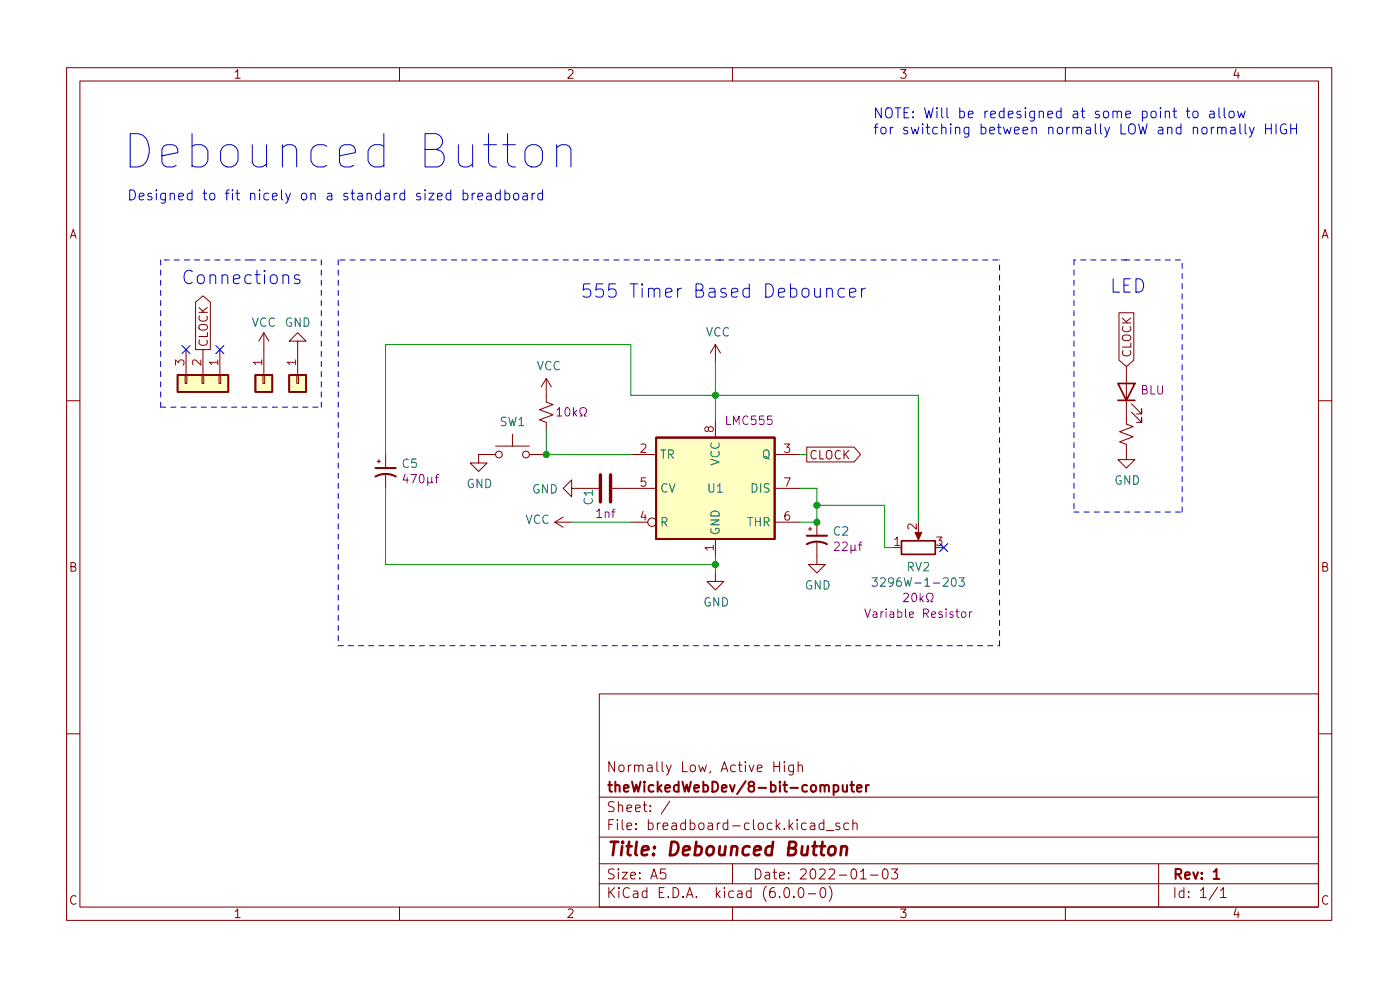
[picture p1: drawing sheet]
<svg xmlns="http://www.w3.org/2000/svg" width="210mm" height="148mm" viewBox="0 0 210 148" stroke-linecap="round" stroke-linejoin="round" font-family="sans-serif">
<g fill="none" stroke="#840000" stroke-width=".15">
<path d="M10 10.2h190v128h-190zM12 12.2h186v124h-186zM60 10.2v2M110 10.2v2M160 10.2v2M27.8 56.3h.3v1.3h-.3zM27.9 52.5v3.8M29.4 45.4l1.1-1 1.1 1v7.1h-2.2zM30.4 56.3h.2v1.3h-.2zM30.5 52.5v3.8M32.9 56.3h.2v1.3h-.2zM33 52.5v3.8"/>
<path d="M39.5 56.3h.3v1.3h-.3zM39.6 49.9l-.7 1.3M39.6 49.9v6.4M39.6 49.9l.8 1.3M44.6 56.3h.2v1.3h-.2zM44.7 51.2h1.3l-1.3-1.3-1.3 1.3h1.3v5.1M82 56.8v3.6l1.1 .3-2.1 .8 2.1 .8-2.1 .7 1 .4v1M82 56.8l-.7 1.3M82 56.8l.8 1.3M107.4 51.7v2.6M107.4 51.7l-.7 1.3M107.4 51.7l.8 1.3"/>
<path d="M168.1 47h2.2v7.1l-1.1 .9-1.1-.9zM169.2 55v8.7l1 .3-2.1 .8 2.1 .8-2.1 .7 1.1 .4v2.3h1.2l-1.2 1.3-1.3-1.3h1.3M10 60.2h2M56.6 69.2h.5M56.9 69v.5M57.9 68.2v2.1M57.9 71.3v2M74.4 68.2h-2.5v1.3h1.3l-1.3 1.3-1.3-1.3h1.3M74.4 67h5.1M77 65.2v1.8M79.5 68.2h2.5M83.3 78.4h2.6"/>
<path d="M83.3 78.4l1.3 .8M84.6 77.6l-1.3 .8M85.9 73.3v-1.3l-1.3 1.3 1.3 1.3v-1.3h4M91.9 73.3h6.7M94.7 68.2h3.9M94.7 78.4h2.6M107.4 63.2v2.5M116.3 68.2h3.8M116.3 78.4h3.8M116.3 73.3h3.8M121.2 67.1h7.1l.9 1.1-.9 1.1h-7.1zM121.4 79.4h.5"/>
<path d="M121.7 79.2v.5M122.7 78.4v2M137.9 79.7v1M169.9 61.9l1.5 1.5v-.8v.8h-.7M169.9 60.6l1.5 1.5v-.7v.7h-.7M198 60.2h2M107.4 86v1.3h1.3l-1.3 1.3-1.2-1.3h1.2M107.4 80.9v2.6M122.7 81.4v3.3h1.3l-1.3 1.3-1.3-1.3h1.3M10 110.2h2M90 104.2h108v32h-108zM90 119.7h108"/>
<path d="M116.2 114.3v1.5M116.2 115.1h.9M117.1 114.3v1.5M117.8 114.3v.2M117.8 114.8v1M119.2 114.8v1.3a.41 .41 0 0 1-.7 .2M119.2 114.9l-.5-.1-.3 .3v.5l.2 .2h.6M119.9 115a.37 .37 0 0 1 .6 .1v.7M119.9 114.3v1.5M198 110.2h2M60 136.2v2M90 132.7h108"/>
<path d="M90 129.7h108M90 125.7h108M99.9 130.4h-.7v.8l.2-.2 .5 .1 .1 .2-.1 .5-.2 .1h-.3l-.2-.1M100.6 120.3l-1.3 1.9M110 136.2v2M110 129.7v3M117.9 133.3l.3-.1a.94 .94 0 0 1 0 1.5h-.1a1 1 0 0 1-.2-1.4zM119.2 134.6v.1M120.1 133.3l.3-.1a.94 .94 0 0 1 0 1.5h-.2a1 1 0 0 1-.1-1.4zM121.4 134.2h1.1M121.7 123.6h.6l.1 .9M122.4 123.9l-.5 .1a.29 .29 0 0 0-.3 .3 .29 .29 0 0 0 .3 .2h.5"/>
<path d="M123.4 133.3l.3-.1a.94 .94 0 0 1 0 1.5h-.2a1 1 0 0 1-.1-1.4zM123.7 123.6l-.4-.1-.3 .3v.5l.2 .2h.5M123.7 123v1.5M124.1 124.7h1.1M124.5 133a1.72 1.72 0 0 1 0 2.3M126.1 123.6l-.4-.1-.2 .3 .1 .2 .5 .1v.4h-.6M127.4 123.6l-.4-.1-.3 .3v.5l.2 .2h.5M128.1 123.7a.37 .37 0 0 1 .6 .1v.7M128.1 123v1.5M129.2 131.9h.9M130.7 131.4h1.2M132.7 130.5l.3-.1a.94 .94 0 0 1 0 1.5h-.1a1 1 0 0 1-.2-1.4z"/>
<path d="M133.9 130.4h.9l-.5 .6a.41 .41 0 0 1 .5 .3v.4l-.1 .2h-.6l-.2-.1M160 136.2v2M174 129.7v6.5M182.9 133.2l-1.3 1.9M183.3 133.7l.4-.5v1.5M183.3 134.7h.9"/>
<circle cx="74.9" cy="68.2" r=".51"/>
<circle cx="79" cy="68.2" r=".51"/>
<circle cx="97.9" cy="78.4" r=".63"/>
</g>
<g fill="none" stroke="#840000" stroke-width=".3">
<path d="M56.4 70.3h3M56.4 71.5a3.2 3.2 0 0 1 3 0M121.2 80.4h3M121.2 81.7a3.2 3.2 0 0 1 3 0M125.2 117.9l.4-.1 .3 .3v.5l-.1 .2h-.6M126.6 117.8v1a.41 .41 0 0 0 .6-.1M127.2 117.8v1M127.7 117.8h.6M127.9 117.3v1.3l.1 .2h.3M128.7 118.3l.7-.1-.1-.3-.4-.1-.2 .3 .1 .7h.5M130.1 117.8v1M130.5 117.8l-.3 .1-.1 .2"/>
<path d="M182.3 130.9l.4-.5v1.5M182.3 131.9h.8"/>
</g>
<path d="M124.6 127.2a.52 .52 0 0 1 .5-.2 .52 .52 0 0 1 .4 .4l-.1 .6a.55 .55 0 0 1-.5 .4 .55 .55 0 0 1-.5-.4zM126.4 127.2a.49 .49 0 0 1 .8 .1l-.1 1.1M126.4 127l-.2 1.4" fill="none" stroke="#840000" stroke-width=".4"/>
<path d="M137.4 79.9h1l-.5 1.2z" fill="#840000" stroke="#840000" stroke-width=".15"/>
<path d="M26.7 56.3h7.6v2.5h-7.6zM38.4 56.3h2.5v2.5h-2.5zM43.4 56.3h2.6v2.5h-2.6zM167.9 57.6h2.5l-1.2 2.5zM98.6 65.7h17.7v15.2h-17.7zM167.9 60.1h2.5M135.4 81.2h5.1v2h-5.1z" fill="none" stroke="#840000" stroke-width=".25"/>
<path d="M131 86.7h.8l-.5 .5 .4 .1v.6l-.2 .1h-.4l-.1-.1M144 86.7h.8l-.4 .5 .4 .1v.6l-.2 .1h-.4l-.2-.1" fill="none" stroke="#006464" stroke-width=".15"/>
<g fill="none" stroke="#840084" stroke-width=".15">
<path d="M60.8 71.2l-.3 .9h.8M61.1 71.6v.9M61.7 71.2h.8l-.5 1.3M63.1 71.3l.2-.1a.69 .69 0 0 1 .5 .6 .69 .69 0 0 1-.3 .6l-.1 .1a.69 .69 0 0 1-.3-1.2zM64.2 71.6v1.3M64.8 72.3l.2 .2M64.8 71.6v.8l-.4 .1-.2-.2M65.4 71.6h.5M65.9 71.2l-.3 .2v1.1M83.6 61.6l.4-.4v1.3M83.6 62.5h.8M85 61.3l.2-.1a.69 .69 0 0 1 .5 .5 .69 .69 0 0 1-.3 .7l-.1 .1a.69 .69 0 0 1-.3-1.2z"/>
<path d="M86.1 61.2v1.3M86.2 62l.4 .5M86.6 61.6l-.5 .5M87.1 62.5h.3v-.3a.54 .54 0 0 1-.3-.7 .54 .54 0 0 1 .8-.3 .58 .58 0 0 1-.1 1v.3h.3M125.3 81.5l.5-.1 .2 .1v.2l-.7 1h.7M126.5 81.5l.5-.1 .2 .1v.2l-.7 1h.7M127.8 81.8v1.3M128.4 82.5l.2 .2M128.4 81.8l-.1 .8-.3 .1-.2-.2M128.9 81.8h.5M129.4 81.4l-.3 .2v1.1M129.9 91.4l.4 1.3 .4-1.3"/>
<path d="M135.7 89.2l.5-.1 .2 .1v.2l-.7 .9h.7M137 89.2l.2-.1a.68 .68 0 0 1 .5 .6 .68 .68 0 0 1-.5 .6l-.2-.1-.1-.4zM138.2 89.1v1.2M138.3 89.8l.4 .5M138.7 89.5l-.5 .5M139.2 90.3h.3v-.2a.54 .54 0 0 1-.3-.8 .54 .54 0 0 1 .7-.2 .58 .58 0 0 1-.1 1v.2h.3M144.5 92l.1-.2 .4 .2 .1 .4-.2 .2-.3 .1-.1-.1zM145.6 91.8v.9M146 91.8l-.3 .1-.1 .2"/>
</g>
<g fill="#ffffc2" stroke="#ffffc2" stroke-width=".15">
<path d="M98.6 65.7h17.7v15.2h-17.7z"/>
<path d="M38.4 56.3h2.5v2.5h-2.5z"/>
<path d="M43.4 56.3h2.6v2.5h-2.6z"/>
<path d="M26.7 56.3h7.6v2.5h-7.6z"/>
</g>
<path d="M90.2 71.3v4M91.7 71.3v4" fill="none" stroke="#840000" stroke-width=".51"/>
<g fill="none" stroke="#0000c2" stroke-width=".15">
<path d="M176.1 16.7h.6M176.4 16.2v1.3v.1l.3 .1M178.1 16.7h.6M178.4 16.2v1.3v.1l.3 .1M179.3 16.8a.41 .41 0 0 1 .6 .2v.4a.41 .41 0 0 1-.4 .3 .41 .41 0 0 1-.4-.3v-.4zM181.7 16.8h.6l.1 .9M182.4 17l-.5 .1a.29 .29 0 0 0-.3 .3 .29 .29 0 0 0 .3 .3l.5-.1M183.1 16.2v1.3l.2 .2M183.5 19.3l.2-.2 .4 .1v.9M183.9 16.2v1.3l.2 .2M184.7 16.8a.41 .41 0 0 1 .7 .2v.4a.41 .41 0 0 1-.4 .3 .41 .41 0 0 1-.4-.3v-.4zM184.9 19.2h.5l.1 .9"/>
<path d="M185.5 19.5h-.5a.29 .29 0 0 0-.2 .3 .29 .29 0 0 0 .2 .3l.5-.1M185.9 16.7l.2 1 .3-.7 .3 .7 .3-1M186.2 18.6v1.3l.2 .2M187 18.6v1.3l.2 .2M187.6 19.1l.4 1M188.4 19.1l-.5 1.4-.3 .1M190.1 18.6v1.5M190.1 19.3h.8M190.9 18.6v1.5M191.6 18.6v1.5M193.1 18.7a.69 .69 0 0 0-.8 .2 .69 .69 0 0 0 .1 .8 .52 .52 0 0 0 .8 .3v-.5h-.3M193.9 19.3h.8"/>
<path d="M193.9 18.6v1.5M194.7 18.6v1.5M69.6 29.1l.4-.1 .3 .3v.4l-.2 .2h-.5M69.6 28.5v1.5M70.9 29v1M71.3 29l-.2 .1-.2 .2M71.8 29.5l.7-.1-.1-.3-.4-.1-.2 .2v.7h.6M73.1 29.1h.6l.1 .9M73.8 29.4h-.5a.29 .29 0 0 0-.3 .3 .29 .29 0 0 0 .3 .3l.5-.1M75.1 29.1l-.4-.1-.3 .3v.4l.2 .2h.5M75.1 28.5v1.5M75.8 29.1l.5-.1 .3 .3v.4l-.2 .2h-.6"/>
<path d="M75.8 28.5v1.5M77.3 29.1a.41 .41 0 0 1 .6 .2v.4a.41 .41 0 0 1-.4 .3 .41 .41 0 0 1-.4-.3v-.4zM78.6 29.1h.5l.1 .9M79.1 22.2a1.36 1.36 0 0 1 1.3-.5 1.36 1.36 0 0 1 1.1 1v1.4a1.36 1.36 0 0 1-1.4 1 1.36 1.36 0 0 1-1.3-1v-1.4zM79.2 29.4h-.5a.29 .29 0 0 0-.2 .3 .29 .29 0 0 0 .2 .3l.5-.1M79.9 29v1M80.3 29l-.2 .1-.2 .2M81.5 29.1l-.4-.1-.3 .3v.4l.1 .2h.6M81.5 28.5v1.5M83.6 22.2a1.36 1.36 0 0 1 1.9-.2l.2 .4v2.7M83.6 21.7v3.4M45 41.3l-.5-.1-.3 .3 .1 .3 .7 .2 .1 .2-.1 .3-.2 .1-.6-.1"/>
<path d="M124.2 43.5a.5 .5 0 0 1 .8 .1v1M124.2 43.3v1.3M126.8 43.4l-.6-.1-.3 .4v.5l.2 .3 .1 .1 .6-.1M127.6 43.9l.9-.1-.1-.4-.5-.1-.3 .3v.7l.1 .2 .2 .1 .5-.1M129.4 43.3v1.3M130 43.3a.51 .51 0 0 0-.6 .4"/>
</g>
<g fill="none" stroke="#0000c2" stroke-width=".15" stroke-dasharray=".8 .8">
<path d="M24.1 39v22.1M37.6 39h10.7M37.6 39h-13.5M50.8 39v57.9M107.9 39h42.2M108.2 39h-57.4M161.3 39v37.9M168.9 39h8.6M169.2 39h-7.9M24.1 61.1h24.2M48.3 61.1v-22.1M161.3 76.9h16.2"/>
<path d="M177.5 76.9v-37.9M50.8 96.9h99.3M150.1 96.9v-57.9"/>
</g>
<path d="M107.4 54.3v8.9M57.9 73.3v11.4h49.5M57.9 68.2v-16.5h36.8v7.6h43.2v19.1M82 64.4v3.8h12.7M85.9 78.4h8.8M120.1 73.3h2.6v5.1h-2.6M120.1 68.2h1.1M122.7 75.9h10.1v6.3h1.3M107.4 83.5v2.5" fill="none" stroke="#009600" stroke-width=".15"/>
<path d="M27.3 51.9l1.2 1.2M28.5 51.9l-1.2 1.2M32.4 51.9l1.2 1.2M33.6 51.9l-1.2 1.2M141.1 81.6l1.2 1.2M142.3 81.6l-1.2 1.2" fill="none" stroke="#000084" stroke-width=".15"/>
<g fill="#009600" stroke="#009600" stroke-width=".15">
<circle cx="107.4" cy="59.3" r=".46"/>
<circle cx="122.7" cy="75.9" r=".46"/>
<circle cx="107.4" cy="84.7" r=".46"/>
<circle cx="82" cy="68.2" r=".46"/>
<circle cx="122.7" cy="78.4" r=".46"/>
</g>
<text font-size="7" fill="#0000c2" x="18.3" y="25.3">Debounced Button</text>
<g font-size="2.8" fill="#0000c2">
<text x="27.2" y="42.7">Connections</text>
<text x="87.1" y="44.7">555 Timer Based Debouncer</text>
<text x="166.6" y="43.9">LED</text>
</g>
<text font-size="2.8" fill="#840000" x="91" y="128.5">Title: Debounced Button</text>
<g font-size="2.1" fill="#0000c2">
<text x="131.1" y="17.8">NOTE: Will be redesigned at some point to allow</text>
<text x="131.1" y="20.2">for switching between normally LOW and normally HIGH</text>
<text x="19" y="30.1">Designed to fit nicely on a standard sized breadboard</text>
</g>
<g font-size="2.1" fill="#840000">
<text x="91" y="118.9">theWickedWebDev/8-bit-computer</text>
<text x="91" y="115.9">Normally Low, Active High</text>
<text x="91" y="124.6">File: breadboard-clock.kicad_sch</text>
<text x="91" y="121.9">Sheet: /</text>
<text x="91" y="134.8">KiCad E.D.A. kicad (6.0.0-0)</text>
<text x="91" y="132">Size: A5</text>
<text x="113" y="132">Date: 2022-01-03</text>
<text x="176" y="132">Rev: 1</text>
<text x="176" y="134.8">Id: 1/1</text>
</g>
<g font-size="1.8" fill="#840000">
<text x="35" y="11.8">1</text>
<text x="85" y="11.8">2</text>
<text x="135" y="11.8">3</text>
<text x="185" y="11.8">4</text>
<text x="10.3" y="35.8">A</text>
<text x="198.4" y="35.8">A</text>
<text x="31.2" y="52.2" transform="rotate(-90 31.2 52.2)">CLOCK</text>
<text x="169.9" y="53.8" transform="rotate(-90 169.9 53.8)">CLOCK</text>
<text x="121.5" y="69">CLOCK</text>
<text x="10.3" y="85.8">B</text>
<text x="198.4" y="85.8">B</text>
<text x="10.3" y="135.8">C</text>
<text x="35" y="137.8">1</text>
<text x="85" y="137.8">2</text>
<text x="135" y="137.8">3</text>
<text x="185" y="137.8">4</text>
<text x="198.4" y="135.8">C</text>
</g>
<g font-size="1.8" fill="#006464">
<text x="37.8" y="49.1">VCC</text>
<text x="42.7" y="49.1">GND</text>
<text x="106" y="50.5">VCC</text>
<text x="80.6" y="55.6">VCC</text>
<text x="75" y="64">SW1</text>
<text x="60.4" y="70.2">C5</text>
<text x="99.1" y="68.9">TR</text>
<text x="108.1" y="69.9" transform="rotate(-90 108.1 69.9)">VCC</text>
<text x="114.4" y="68.9">Q</text>
<text x="70" y="73.3">GND</text>
<text x="79.9" y="74.1">GND</text>
<text x="89" y="75.8" transform="rotate(-90 89 75.8)">C1</text>
<text x="99.1" y="73.9">CV</text>
<text x="106.3" y="73.9">U1</text>
<text x="112.9" y="73.9">DIS</text>
<text x="167.3" y="72.8">GND</text>
<text x="78.9" y="78.6">VCC</text>
<text x="99.1" y="79">R</text>
<text x="108.1" y="80.4" transform="rotate(-90 108.1 80.4)">GND</text>
<text x="112.2" y="79">THR</text>
<text x="125.2" y="80.4">C2</text>
<text x="120.8" y="88.5">GND</text>
<text x="132.6" y="88.1">3296W-1-203</text>
<text x="136.2" y="85.8">RV2</text>
<text x="105.6" y="91">GND</text>
</g>
<g font-size="1.8" fill="#a90000">
<text x="27.7" y="54.9" transform="rotate(-90 27.7 54.9)">3</text>
<text x="30.2" y="54.9" transform="rotate(-90 30.2 54.9)">2</text>
<text x="32.8" y="54.9" transform="rotate(-90 32.8 54.9)">1</text>
<text x="39.4" y="54.9" transform="rotate(-90 39.4 54.9)">1</text>
<text x="44.4" y="54.9" transform="rotate(-90 44.4 54.9)">1</text>
<text x="107.2" y="64.9" transform="rotate(-90 107.2 64.9)">8</text>
<text x="96.2" y="68">2</text>
<text x="117.7" y="68">3</text>
<text x="96.2" y="73.1">5</text>
<text x="117.7" y="73.1">7</text>
<text x="96.2" y="78.1">4</text>
<text x="107.2" y="82.7" transform="rotate(-90 107.2 82.7)">1</text>
<text x="117.7" y="78.1">6</text>
<text x="134.3" y="81.9">1</text>
<text x="137.7" y="79.5" transform="rotate(-90 137.7 79.5)">2</text>
<text x="140.6" y="81.9">3</text>
</g>
<g font-size="1.8" fill="#840084">
<text x="171.3" y="59.2">BLU</text>
<text x="109.1" y="63.8">LMC555</text>
<text x="89.6" y="77.8">1nf</text>
<text x="130.7" y="92.7">Variable Resistor</text>
</g>
</svg>
